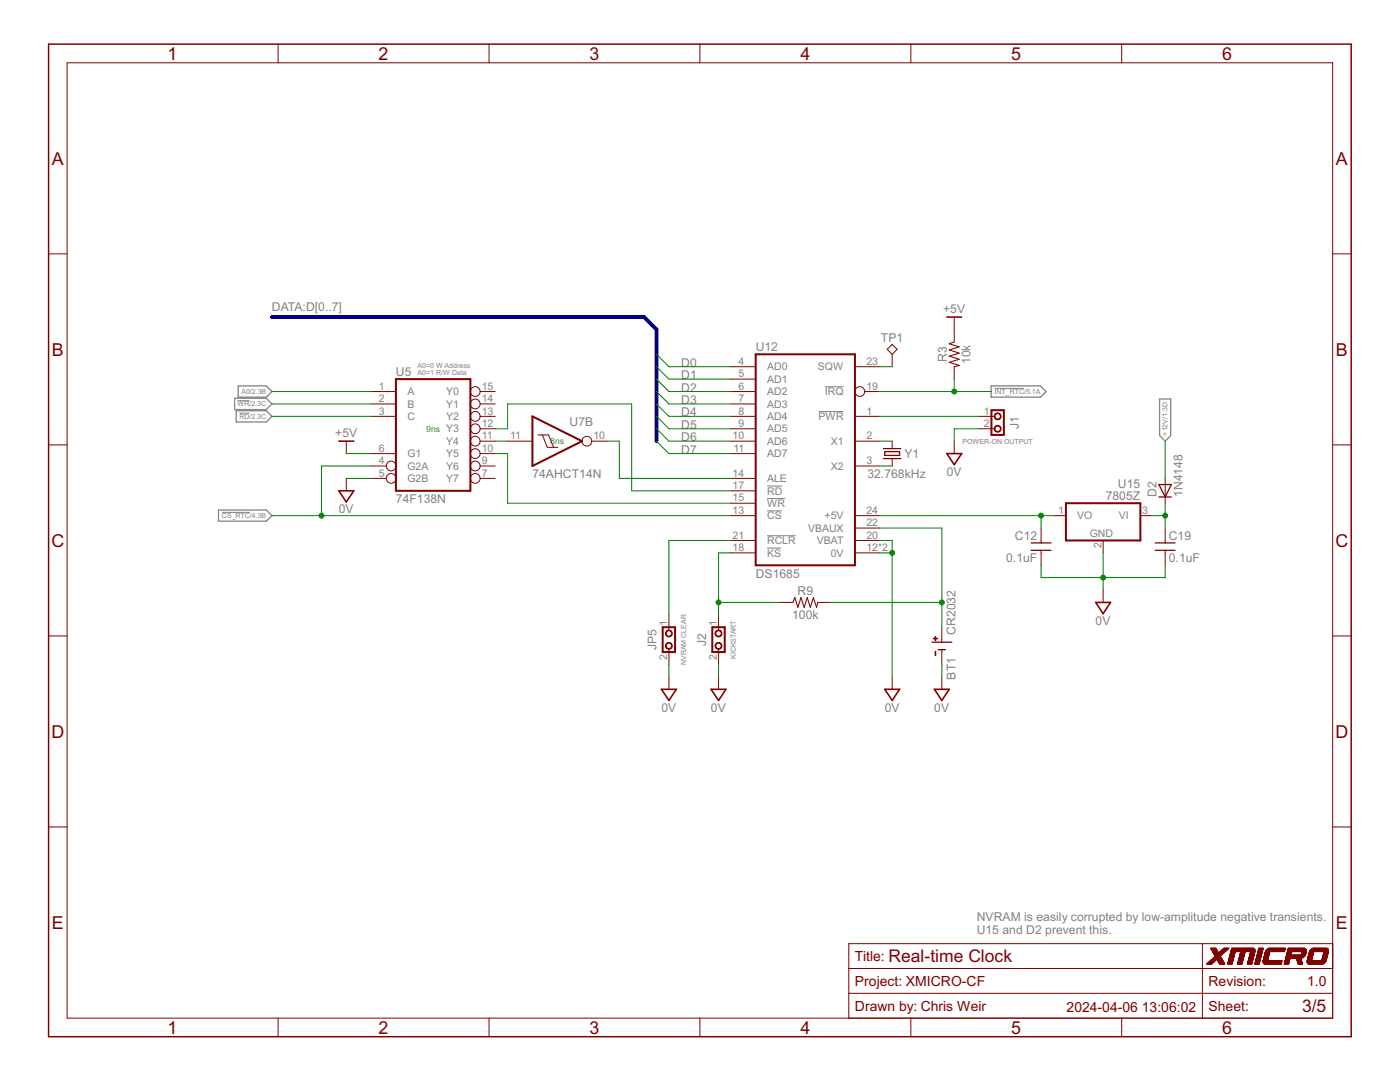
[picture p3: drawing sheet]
<svg xmlns="http://www.w3.org/2000/svg" width="279mm" height="216mm" viewBox="0 0 279 216" stroke-linecap="round" stroke-linejoin="round" font-family="sans-serif">
<path d="M47.4 80h2.4M164.6 77.2h3.8M198.5 77.5h5.9M47.8 82.4h2M153.1 97h3M153.1 99.5h3.6M163.4 82.1h5M44.3 102.2h5.6M153.1 106.9h5.7M153.1 109.4h2.8M153.1 101.9h2.9" fill="none" stroke="#808080" stroke-width=".2"/>
<path d="M46.8 79.5h6.3l1.2 1.1-1.2 1.1h-6.3zM47.5 77h5.6l1.2 1.1-1.2 1.1h-5.6zM197.8 77h9.8l1.2 1.1-1.2 1.1h-9.8zM231.4 79.6h2.2v7.3l-1.1 1.1-1.1-1.1zM47.1 82h6l1.2 1.1-1.2 1.1h-6zM43.6 101.8h9.5l1.2 1.1-1.2 1.1h-9.5z" fill="none" stroke="#808080" stroke-width=".25"/>
<g fill="none" stroke="#800000" stroke-width=".2">
<path d="M13.4 12.5h252.6v190.7h-252.6zM55.5 8.8v3.7M97.6 8.8v3.7M139.7 8.8v3.7M181.8 8.8v3.7M223.9 8.8v3.7M9.7 50.7h3.7M266 50.7h3.7M74.1 78.1h4.9M95.8 78.1h3M145.9 73.2h4.9M145.9 75.6h4.9"/>
<path d="M145.9 78.1h4.9M170.6 73.2h5M172.6 78.1h3M177.1 69.7l1-1 .9 1-.9 1zM178.1 70.7v2.5M190.4 63.3v4.9M190.4 73.2v2.4M9.7 88.8h3.7M69.1 88v2.5M69.1 95.5v2.4M74.1 93h3M74.1 80.6h4.9"/>
<path d="M74.1 83.1h4.9M74.1 90.5h4.9M74.1 95.5h3M95.8 93h3M95.8 88h3M95.8 80.6h3M95.8 83.1h3M95.8 85.6h3M95.8 90.5h3M95.8 95.5h3M101.3 88h5M107.4 86.8h2.1l1 2.5"/>
<path d="M108.2 86.8l1 2.5h2.1M118.1 88h3M145.9 88h4.9M145.9 80.6h4.9M145.9 83.1h4.9M145.9 85.6h4.9M145.9 90.5h4.9M145.9 97.9h4.9M145.9 95.5h4.9M170.6 93h5M170.6 88h5M170.6 83.1h5"/>
<path d="M178.1 88v1.5M178.1 91.5v1.5M190.4 88v2.5M195.4 83.1h3.1M195.4 85.6h3.1M232.5 95.5v4.9M266 88.8h3.7M145.9 107.8h4.9M145.9 102.9h4.9M145.9 110.3h4.9M145.9 100.4h4.9M170.6 107.8h5"/>
<path d="M170.6 105.4h5M170.6 102.9h5M170.6 110.3h5M207.8 105.4v2.9M207.8 109.8v3M210.2 102.9h2.5M220.2 107.8v2.5M220.2 117.7v2.5M227.6 102.9h2.5M232.5 105.4v2.9M232.5 109.8v3M9.7 126.9h3.7"/>
<path d="M133.5 122.7v3.1M133.5 129.5v3.1M133.5 135.1v2.4M143.4 122.7v3.1M143.4 129.5v3.1M143.4 135.1v2.4M155.8 120.2h2.4M163.2 120.2h2.5M178.1 135.1v2.4M188 125.2v2.9M188 129.6v3M188 135.1v2.4"/>
<path d="M266 126.9h3.7M9.7 165h3.7M266 165h3.7M169.4 193.3h96.6M169.4 198.2h96.6M240 188.3v14.9M241.6 189.2l1.1 .1M241.7 189.3h1M241.7 189.4h1.1M241.8 189.4h1M241.8 189.5h1M241.9 192.3h-1"/>
<path d="M241.9 189.6h1M241.9 191.4h2M241.9 189.7h1M241.9 189.7l1.1 .1M242 192.2l-1 .1M242 191.3h1.8M242 189.8h1M242 189.8l1 .1M242 192.2h-1M242 189.9h1M242 192.1l-.9 .1M242 189.9h1.1"/>
<path d="M242.1 191.3h1.7M242.1 190h1M242.1 190l1 .1M242.1 192.1h-1M242.1 191.2h1.7M242.1 190.1h1M242.1 190.1h1.1M242.2 192h-1M242.2 191.2h1.5M242.2 190.2h2M242.2 191.1h1.5M242.2 190.2h1.9"/>
<path d="M242.2 190.3h1.9M242.3 191.9l-1 .1M242.3 191.1h1.4M242.3 190.4h1.7M242.3 191.9h-1M242.3 191h1.3M242.4 191.8l-1 .1M242.4 190.5h1.4M242.4 190.9h1.2M242.4 191.8h-1M242.5 190.7h1.1M242.5 191.7h-1"/>
<path d="M242.5 190.9h1.1M242.5 190.8h1M242.5 191.7h-.9M242.6 191.6h-1M242.6 189.2l.6 1 1.1-1h.9l-1.7 1.6M242.6 191.6h-.9M242.7 189.2h-1.1l.9 1.6-1.7 1.6h1M242.7 191.5l-1 .1M242.8 191.5h-1M242.8 191.4l-.9 .1M242.9 191.4l1 .1M242.9 191.5h1"/>
<path d="M243 191.5l1 .1M243 191.6h1M243 191.7h1.1M243.1 191.7h1M243.1 191.8h1M243.1 191.8l1 .1M243.1 191.9h1.1M243.2 191.9l1 .1M243.2 192h1M243.2 192.1h1.1M243.3 192.1l1 .1M243.3 192.2h1"/>
<path d="M243.3 192.2l1.1 .1M243.4 192.3h1M243.5 190.8l.9 1.6h-1l-.5-1-1.1 1M243.6 190.7l-1.1 .1M243.7 190.6h-1.3M243.9 190.5h-1.5M243.9 190.4l-1.6 .1M244 190.3l-1.7 .1M244.2 190.1l-1 .1M244.3 190.1h-1M244.3 190l-.9 .1M244.4 190h-1"/>
<path d="M244.5 189.9h-1M244.6 189.8l-1 .1M244.6 189.8h-1M244.7 189.7l-1 .1M244.7 189.7h-1M244.8 189.6l-1 .1M244.9 189.6h-1.1M244.9 189.5h-1M244.9 189.5h-.9M245 189.4l-1 .1M245 192.3h.9M245 189.4h-.9"/>
<path d="M245.1 192.1h.8M245.1 192h.9M245.1 189.3l-1 .1M245.1 191.9h.9M245.2 191.8h.8M245.2 191.7h.8M245.2 189.3h-1M245.2 191.6h.9M245.2 189.2l-1 .1M245.2 191.5h.9M245.3 191.4h.8M245.3 191.3h.8"/>
<path d="M245.3 191.2h.9M245.3 191.1h.9M245.4 191h.8M245.4 190.9h.9M245.4 190.8h.9M245.4 190.7h.9M245.4 190.6h.9M245.5 190.6h.8M245.5 190.5h.9M245.5 190.3h.9M245.6 190.2h.8M245.6 190.1h.9"/>
<path d="M245.6 190h.9M245.6 189.9h.9M245.7 189.8h4.7M245.7 189.7h4.7M245.7 189.6h4.7M245.7 189.5h4.7M245.8 189.4l4.6 .1M245.8 189.4h4.6M245.8 189.3l4.6 .1M245.8 189.3h4.5M245.8 189.3h4.4M245.9 192.3h-.9"/>
<path d="M245.9 192.2l-.9 .1M245.9 192.2h-.9M246 192.1h-.9M246 191.9h-.9M246 191.8l-.8 .1M246.1 191.7h-.9M246.1 191.5h-.9M246.1 191.4l-.9 .1M246.2 191.2h-.9M246.2 191.1h-.9M246.3 190.8h-.9M246.3 190.7h-.9"/>
<path d="M246.4 190.5l-.9 .1M246.4 190.4l-.9 .1M246.4 190.4h-.9M246.4 190.3h-.9M246.5 190.1h-.9M246.5 190l-.9 .1M247 192.3h.9M247 192.2h.9M247 192.1h.9M247.1 192h.8M247.1 191.9h.9M247.1 191.8h.9"/>
<path d="M247.1 191.7h.9M247.2 191.6h.8M247.2 191.6h.9M247.2 191.5h.9M247.2 191.4h.9M247.2 191.3h.9M247.3 191.3h.8M247.3 191.2h.8M247.3 191.2h.9M247.3 191.1h.9M247.3 191h.9M247.4 190.9h.8"/>
<path d="M247.4 190.8h.8M247.4 190.8h.9M247.4 190.6h.9M247.5 190.5h.8M247.5 190.4h.8M247.5 190.4h.9M247.5 190.2h.9M247.6 190.1h.8M247.6 190h.9M247.6 189.9h.9M247.6 189.9l-.6 2.5h.8l.7-2.5M247.9 192.2h-.9"/>
<path d="M247.9 192.1h-.8M248 191.9l-.9 .1M248 191.8l-.9 .1M248 191.7h-.8M248.1 191.5l-.9 .1M248.1 191.4l-.9 .1M248.2 191.2h-.9M248.2 191l-.9 .1M248.3 190.8h-.9M248.3 190.7h-.9M248.3 190.5l-.8 .1M248.4 190.4h-.9"/>
<path d="M248.4 190.3h-.9M248.4 190.1h-.8M248.5 190l-.9 .1M249 192.3h.8M249 192.2h.9M249 192.1h.9M249 192h.9M249.1 191.9h.8M249.1 191.8h.8M249.1 191.8h.9M249.1 191.7h.9M249.1 191.6h.9"/>
<path d="M249.2 191.6h.8M249.2 191.5h.8M249.2 191.4h.8M249.2 191.4h.9M249.2 191.3h.9M249.3 191.2h.8M249.3 191h.8M249.3 190.9h.9M249.4 190.8h.8M249.4 190.6h.9M249.4 190.5h.9M249.4 190.4h.9"/>
<path d="M249.5 190.4h.8M249.5 190.2h.9M249.5 190.1h.9M249.6 190.1h.8M249.6 190h.8M249.6 189.9h.8M249.6 189.9l-.7 2.5h.9l.6-2.4M249.9 192.2h-.9M249.9 192.1l-.9 .1M249.9 192h-.9M250 191.7h-.9M250.1 191.3h-.9"/>
<path d="M250.1 189.2l.2 .1M250.1 189.2h-4.3l-.8 3.2h.9l.6-2.5M250.1 191.2l-.9 .1M250.1 191.1h-.8M250.2 191h-.9M250.2 190.9h-.9M250.2 190.8l-.9 .1M250.3 190.7h-.9M250.3 190.6h-.9M250.3 189.3l.1 .2M250.4 190.3h-.9M250.4 190.2h-.9"/>
<path d="M250.4 192.3h.9M250.4 189.5v.1M250.4 189.9h-4.8M250.4 189.6v.2M250.4 189.8v.2M250.5 192.2h.8M250.5 192.1h.9M250.5 192h.9M250.5 191.9h.9M250.6 191.7h.8M250.6 191.7h.9M250.6 191.6h.9"/>
<path d="M250.7 191.5h.8M250.7 191.3h.8M250.7 191.3h.9M250.7 191.2h.9M250.7 191.1h.9M250.8 191.1h.8M250.8 190.9h.9M250.8 190.8h.9M250.8 190.7h.9M250.9 190.6h.8M250.9 190.5h.9M251 190.3h.8"/>
<path d="M251 190.2h.8M251 190.1h.9M251.1 189.9h.8M251.1 189.8h.8M251.1 189.7h.9M251.2 189.5h.8M251.2 189.4h.9M251.2 189.3h.9M251.2 189.2h.9M251.3 192.4h-.9l.8-3.2h.9l-.8 3.2M251.3 192.3h-.9M251.4 192.1l-.9 .1"/>
<path d="M251.4 191.9h-.9M251.4 191.8h-.8M251.5 191.6h-.9M251.5 191.5l-.9 .1M251.5 191.5h-.8M251.5 191.4h-.8M251.6 191.2h-.9M251.6 191.1l-.9 .1M251.7 191h-.9M251.7 190.9h-.9M251.7 190.8h-.9M251.7 190.7l-.9 .1"/>
<path d="M251.8 190.5h-.9M251.8 190.4h-.9M251.8 190.2h-.8M251.9 190.1h-.9M251.9 190h-.9M251.9 189.8h-.8M252 189.7l-.9 .1M252 189.6h-.9M252.1 189.4h-.9M252.1 191.9h3.7M252.1 191.8h3.7M252.1 191.7h3.7"/>
<path d="M252.1 189.3l-.9 .1M252.1 192v.1M252.1 191.8v.2M252.1 191.7h3.7l-.1 .7h-3.3M252.1 192.1h3.7M252.1 192h3.7M252.1 191.6h.9M252.1 192.1l.2 .2M252.1 191.7v.1M252.1 191.5h.9M252.1 191.6v.1M252.1 192.1h3.6"/>
<path d="M252.2 192.2h3.5M252.2 191.4h.8M252.2 191.3h.8M252.2 191.2h.9M252.2 191.1h.9M252.2 192.3h3.5M252.2 191h.9M252.3 191h.8M252.3 192.3h3.4M252.3 190.9h.9M252.3 190.8h.9M252.3 190.7h.9"/>
<path d="M252.3 192.3l.1 .1M252.3 190.6h.9M252.4 190.5h.8M252.4 190.5h.9M252.4 190.4h.9M252.4 192.4h.1M252.4 190.3h.9M252.5 190.2h.8M252.5 190.1h.8M252.5 190.1h.9M252.5 190h.9M252.5 190l-.4 1.6"/>
<path d="M252.6 189.9l-.1 .1M252.6 189.8h3.7M252.6 189.7h3.8M252.6 189.7v.2M252.7 189.7h3.7M252.8 189.5h3.6M252.9 189.4l.3-.2h3.3l-.2 .7h-3.8M252.9 189.4l-.3 .3M252.9 189.4h3.6M253 191.6h-.9M253 189.3h3.5M253 191.3h-.8"/>
<path d="M253.1 191.2h-.9M253.1 191.1h-.9M253.1 189.3h3.4M253.2 190.9h-.9M253.2 190.8l-.9 .1M253.2 190.7h-.9M253.2 190.6h-.9M253.3 190.4l-.9 .1M253.3 190.3h-.9M253.3 190.2h-.8M253.4 189.9h-.9M253.4 189.9l-.5 1.8"/>
<path d="M255.8 192h-3.7M255.8 191.9l-3.7 .1M255.8 191.8l-3.7 .1M256.3 192.3h.9M256.3 192.2h.9M256.3 192.1h.9M256.3 189.8h-3.7M256.4 189.7l-3.8 .1M256.4 192h.8M256.4 191.9h.9M256.4 189.6h-3.7M256.4 191.8h.9"/>
<path d="M256.4 189.5h-3.6M256.5 191.7h.8M256.5 191.6h.8M256.5 191.5h.9M256.5 191.4h.9M256.6 191.3h.8M256.6 191.2h.9M256.8 190.6h3.7M256.8 190.5h3.7M256.8 190.5h.9M256.8 190.4h.9M256.8 190.3h.9"/>
<path d="M256.9 190.2h.8M256.9 190.1h.8M256.9 190h.9M256.9 189.9h.9M256.9 189.9h3.8M257 189.8h3.7M257 189.7h3.7M257 189.6h3.7M257 189.5h3.7M257.1 189.4h3.5M257.1 189.3l3.5 .1M257.1 189.3h3.4"/>
<path d="M257.1 189.2l3.3 .1M257.1 189.2l-.8 3.2h.9l.3-1.2M257.1 189.2h3.3M257.1 189.2l.7 .7-.2 .7M257.2 192.3h-.9M257.2 192.2l-.9 .1M257.2 192.1h-.8M257.3 192h-.9M257.3 191.8l-.9 .1M257.3 191.7h-.8M257.4 191.6h-.9M257.7 190.3l-.9 .1"/>
<path d="M257.8 190.1h-.9M257.8 190h-.9M258.7 191.2h.9M258.7 191.3h.9M258.8 191.4h.8M258.8 191.4l.9 .1M258.8 191.5h.9M258.8 191.5l.9 .1M258.8 191.6h.9M258.9 191.7h.8M258.9 191.7h.9M258.9 191.8h.9"/>
<path d="M258.9 191.8l.9 .1M259 191.9h.8M259 192h.8M259 192h.9M259 192.1h.9M259 192.1l.9 .1M259.1 192.2h.8M259.1 192.3h.8M259.1 192.3h.9M259.7 190.5h.8M259.7 190.4h.9M259.7 191.2h-.2l.5 1.2h-.9l-.4-1.2"/>
<path d="M259.7 191.2h-3.1M259.8 190.3h.8M259.8 190.2h.8M259.8 190.1h.8M259.8 190h.9M259.8 189.9h.9M259.9 189.9l-.2 .7M259.9 191.1l-.2 .1M259.9 191.1l-3.3 .1M260 191.1h-3.4M260.1 191l-3.5 .1M260.2 191h-3.6"/>
<path d="M260.2 190.9h-3.5M260.3 190.9h-3.6M260.3 190.8l-3.6 .1M260.3 190.8h-3.6M260.4 190.7l-3.7 .1M260.4 189.2l.2 .2M260.4 190.7h-3.7M260.5 190.6h-3.7M260.6 190.5l-.7 .6M260.6 190.4h-.9M260.6 190.4v.1M260.6 190.3l-.9 .1"/>
<path d="M260.6 189.4l.1 .1M260.6 189.4l-3.6 .1M260.7 190.1h-.9M260.7 189.5v.2M260.7 189.5h-3.7M260.7 190l-.1 .4M260.7 189.8l-3.8 .1M260.7 189.7h-3.7M260.7 189.7v.1M260.7 189.8v.2M260.9 191.9v.1M260.9 192h3.5"/>
<path d="M260.9 191.8h3.7M260.9 191.7h3.7M260.9 191.7v.2M260.9 192v.1M260.9 191.6h.8M260.9 191.6v.1M260.9 191.5h.9M260.9 192.1v.1M260.9 192.2l.1 .1M261 192.2h3.2M261 191.3h.8M261 191.2h.9"/>
<path d="M261 192.3h3.2M261 191.1h.9M261 192.3h.1M261.1 190.9h.8M261.1 192.3h3M261.1 192.3l.1 .1M261.1 190.8h.9M261.1 190.6h.9M261.2 192.4h2.7M261.2 190.5h.8M261.2 190.4h.8M261.2 190.4h.9"/>
<path d="M261.3 190.2h.8M261.3 190.1h.8M261.3 190h.8M261.3 190h.9M261.3 190l-.4 1.6M261.3 189.9h.9M261.4 189.9h3.7M261.4 189.8l-.1 .2M261.4 189.7h3.7M261.5 189.7l-.1 .1M261.5 189.6h3.6M261.6 189.5h3.5"/>
<path d="M261.7 191.6h-.8M261.7 189.4h3.3M261.8 191.5l-.9 .1M261.8 191.4h-.9M261.8 189.3h3.2M261.9 191.2h-.9M261.9 191.1l-.9 .1M261.9 191h-.9M261.9 189.3h3M262 190.8h-.9M262 190.7l-.9 .1M262 190.7h-.9"/>
<path d="M262 190.6h-.8M262.1 190.3l-.9 .1M262.1 189.2h2.6M262.1 190.3h-.9M262.1 190.2h-.8M262.1 189.2l-.3 .1-.3 .4M262.3 189.2l-.6 2.5M263.8 191.6h.8M263.8 191.6h.9M263.8 191.5h.9M263.8 191.4h.9M263.9 191.3h.8"/>
<path d="M263.9 191.3h.9M263.9 191.2h.9M263.9 191.1h.9M263.9 191h.9M264 190.9h.8M264 190.9h.9M264 190.8h.9M264 190.7h.9M264.1 190.6h.8M264.1 190.5h.8M264.1 192.3l-.2 .1M264.1 190.4h.9"/>
<path d="M264.1 190.3h.9M264.2 190.2h.8M264.2 190.1h.8M264.2 190h.9M264.2 189.9h.9M264.3 189.9l-.5 1.8M264.3 192.2h-3.4M264.3 192.1l-3.4 .1M264.4 192.1h-3.5M264.5 192h-3.6M264.5 191.9l-3.6 .1M264.5 191.9l-.4 .4"/>
<path d="M264.5 191.9h-3.6M264.6 191.8h-3.7M264.6 191.7h-3.7M264.7 191.6l-.2 .3M264.7 191.5l-.9 .1M264.7 189.2l.2 .1M264.7 191.4h-.8M264.8 191.2l-.9 .1M264.8 191.1l-.9 .1M264.8 191h-.8M264.9 190.9h-.9M264.9 189.3h.1"/>
<path d="M264.9 190.7l-.9 .1M265 190.5h-.9M265 189.3v.1M265 190.4h-.9M265 189.4h-3.3M265 189.4l.1 .1M265.1 190.1h-.9M265.1 189.5v.2M265.1 190h-.9M265.1 189.5h-3.5M265.1 190l-.4 1.6M265.1 189.9h-3.8"/>
<path d="M265.1 189.8h-3.7M265.1 189.7h-3.6M265.1 189.6l-3.6 .1M265.1 189.8v.2M265.1 189.7v.1M266 188.3h-96.6v14.9M55.5 203.2v3.7M97.6 203.2v3.7M139.7 203.2v3.7M181.8 203.2v3.7M223.9 203.2v3.7"/>
<circle cx="94.8" cy="78.1" r=".97"/>
<circle cx="171.6" cy="78.1" r=".97"/>
<circle cx="78.1" cy="95.5" r=".97"/>
<circle cx="78.1" cy="93" r=".97"/>
<circle cx="94.8" cy="90.5" r=".97"/>
<circle cx="94.8" cy="93" r=".97"/>
<circle cx="94.8" cy="95.5" r=".97"/>
<circle cx="94.8" cy="88" r=".97"/>
<circle cx="94.8" cy="85.6" r=".97"/>
<circle cx="94.8" cy="83.1" r=".97"/>
<circle cx="94.8" cy="80.6" r=".97"/>
<circle cx="117.1" cy="88" r=".97"/>
</g>
<path d="M176.3 89.5h3.5M176.3 91.5h3.5M176.6 90.1h2.9v.8h-2.9zM231.3 96.7h2.5l-1.3 2.5zM231.3 99.2h2.5M205.8 108.3h3.9M205.8 109.8h3.9M230.5 108.3h4M230.5 109.8h4M186 128.1h3.9M187.2 129.6h1.5" fill="none" stroke="#800000" stroke-width=".25"/>
<g fill="#800000" stroke="#800000" stroke-width=".2">
<path d="M186.3 127.4h.8v.1h-.8z"/>
<path d="M186.6 127h.2v.8h-.2z"/>
<path d="M186.6 130h.2v.8h-.2z"/>
</g>
<path d="M79 75.6h14.9v22.3h-14.9zM150.8 70.7h19.8v42.1h-19.8zM106.3 83.1l9.9 4.9-9.9 5zM197.9 81.9h2.4v4.9h-2.4zM212.7 100.4h14.9v7.4h-14.9zM132.2 125.2h2.5v4.9h-2.5zM142.2 125.2h2.4v4.9h-2.4z" fill="none" stroke="#800000" stroke-width=".4"/>
<path d="M189 63.3h2.9M67.6 97.9h3l-1.5 2.3zM67.6 88h3M189 90.5h2.9l-1.5 2.2zM132 137.5h3l-1.5 2.3zM141.9 137.5h3l-1.5 2.3zM176.6 137.5h2.9l-1.4 2.3zM186.5 137.5h2.9l-1.4 2.3zM218.7 120.2h2.9l-1.4 2.2z" fill="none" stroke="#800000" stroke-width=".32"/>
<g fill="#800000" stroke="#800000" stroke-width=".2">
<path d="M133 128.4a.69 .69 0 0 1 1.1 .1 .69 .69 0 0 1-.4 1.1 .69 .69 0 0 1-.9-.7h.1a.55 .55 0 0 1 .9-.5 .55 .55 0 0 1 .1 .9 .55 .55 0 0 1-.9-.2l-.1-.2h-.1z" fill-rule="evenodd"/>
<path d="M133 126a.69 .69 0 0 1 1.1 0 .69 .69 0 0 1-.4 1.1 .69 .69 0 0 1-.9-.7h.1a.55 .55 0 0 1 .9-.5 .55 .55 0 0 1 .1 1 .55 .55 0 0 1-.9-.3l-.1-.2h-.1z" fill-rule="evenodd"/>
<path d="M198.6 82.6a.69 .69 0 0 1 1.1 .1 .69 .69 0 0 1-.4 1 .69 .69 0 0 1-.9-.6h.2a.55 .55 0 0 1 .8-.5 .55 .55 0 0 1 .1 .9 .55 .55 0 0 1-.9-.2v-.2h-.2z" fill-rule="evenodd"/>
<path d="M198.6 85.1a.69 .69 0 0 1 1.1 0 .69 .69 0 0 1-.4 1.1 .69 .69 0 0 1-.9-.6h.2a.55 .55 0 0 1 .8-.5 .55 .55 0 0 1 .1 .9 .55 .55 0 0 1-.9-.3v-.1h-.2z" fill-rule="evenodd"/>
<path d="M142.9 128.4a.69 .69 0 0 1 1.1 .1 .69 .69 0 0 1-.4 1 .69 .69 0 0 1-.9-.6h.2a.55 .55 0 0 1 .8-.5 .55 .55 0 0 1 .1 .9 .55 .55 0 0 1-.9-.2v-.2h-.2z" fill-rule="evenodd"/>
<path d="M142.9 126a.69 .69 0 0 1 1.1 0 .69 .69 0 0 1-.4 1 .69 .69 0 0 1-.9-.6h.2a.55 .55 0 0 1 .8-.5 .55 .55 0 0 1 .1 1 .55 .55 0 0 1-.9-.3v-.2h-.2z" fill-rule="evenodd"/>
</g>
<path d="M190.4 68.2l-1 .4 2 .6-2 .6 2 .7-2 .6 2 .6-2 .6 2 .6-1 .3M158.2 120.2l.4-1 .6 2 .7-2 .6 2 .6-2 .6 2 .6-2 .7 2 .2-1" fill="none" stroke="#800000" stroke-width=".21"/>
<path d="M9.7 8.8h260v198.1h-260z" fill="none" stroke="#800000" stroke-width=".3"/>
<path d="M54.3 63.3h74.2l2.5 2.4v22.3" fill="none" stroke="#000080" stroke-width=".76"/>
<g fill="none" stroke="#008000" stroke-width=".2">
<path d="M54.3 78.1h19.8M131 78.1l2.5 2.5h12.4M131 75.6l2.5 2.5h12.4M131 70.7l2.5 2.5h12.4M131 73.2l2.5 2.4h12.4M175.6 78.1h22.3M175.6 73.2h2.5M190.4 75.6v2.5M54.3 83.1h19.8M54.3 80.6h19.8M69.1 95.5h5M69.1 90.5h5"/>
<path d="M74.1 93h-9.9v9.9M98.8 85.6h2.5v-5h24.8v17.3h19.8M98.8 88h2.5M98.8 90.5h2.5v9.9h44.6M121.1 88h2.5v7.5h22.3M131 83.1l2.5 2.5h12.4M131 80.6l2.5 2.5h12.4M131 85.6l2.5 2.4h12.4M131 88l2.5 2.5h12.4M175.6 83.1h19.8M175.6 93h2.5M175.6 88h2.5"/>
<path d="M195.4 85.6h-5v2.4M232.5 88v7.5M54.3 102.9h91.6M145.9 107.8h-12.4v14.9M145.9 110.3h-2.5v12.4M175.6 110.3h2.5M175.6 107.8h2.5v27.3M175.6 105.4h12.4v19.8M175.6 102.9h34.6M207.8 112.8v2.5h24.7v-2.5M207.8 102.9v2.5M220.2 110.3v7.4"/>
<path d="M230.1 102.9h2.4M232.5 100.4v5M133.5 132.6v2.5M143.4 132.6v2.5M143.4 120.2h12.4M165.7 120.2h22.3M188 132.6v2.5"/>
</g>
<g fill="#008000" stroke="#008000" stroke-width=".2">
<circle cx="178.1" cy="110.3" r=".49"/>
<circle cx="220.2" cy="115.3" r=".49"/>
<circle cx="190.4" cy="78.1" r=".49"/>
<circle cx="64.2" cy="102.9" r=".49"/>
<circle cx="143.4" cy="120.2" r=".49"/>
<circle cx="207.8" cy="102.9" r=".49"/>
<circle cx="232.5" cy="102.9" r=".49"/>
<circle cx="188" cy="120.2" r=".49"/>
</g>
<g font-size="4" fill="#800000">
<text x="33.5" y="11.9">1</text>
<text x="75.5" y="11.9">2</text>
<text x="117.6" y="11.9">3</text>
<text x="159.7" y="11.9">4</text>
<text x="201.8" y="11.9">5</text>
<text x="243.9" y="11.9">6</text>
<text x="10.4" y="32.9">A</text>
<text x="266.6" y="32.9">A</text>
<text x="10.4" y="71">B</text>
<text x="266.6" y="71">B</text>
<text x="10.3" y="109.1">C</text>
<text x="266.5" y="109.1">C</text>
<text x="10.3" y="147.2">D</text>
<text x="266.5" y="147.2">D</text>
<text x="10.4" y="185.4">E</text>
<text x="266.6" y="185.4">E</text>
<text x="33.5" y="206.3">1</text>
<text x="75.5" y="206.3">2</text>
<text x="117.6" y="206.3">3</text>
<text x="159.7" y="206.3">4</text>
<text x="201.8" y="206.3">5</text>
<text x="243.9" y="206.3">6</text>
</g>
<g font-size="3.9" fill="#800000">
<text x="177.3" y="192">Real-time Clock</text>
<text x="259.8" y="201.9">3/5</text>
</g>
<g font-size="3.1" fill="#800000">
<text x="170.6" y="191.8">Title:</text>
<text x="170.6" y="196.7">Project: XMICRO-CF</text>
<text x="241.2" y="196.7">Revision:</text>
<text x="260.8" y="196.7">1.0</text>
<text x="170.6" y="201.7">Drawn by: Chris Weir</text>
<text x="212.9" y="201.9">2024-04-06</text>
<text x="227.9" y="201.9">13:06:02</text>
<text x="241.2" y="201.7">Sheet:</text>
</g>
<g font-size="2.7" fill="#808080">
<text x="54.3" y="62">DATA:D[0..7]</text>
<text x="188.2" y="62.5">+5V</text>
<text x="150.8" y="70.1">U12</text>
<text x="175.8" y="68.2">TP1</text>
<text x="79" y="75">U5</text>
<text x="136" y="73.2">D0</text>
<text x="136" y="75.7">D1</text>
<text x="189" y="72.3" transform="rotate(-90 189 72.3)">R3</text>
<text x="193.7" y="72.7" transform="rotate(-90 193.7 72.7)">10k</text>
<text x="136" y="78.1">D2</text>
<text x="136" y="80.6">D3</text>
<text x="136" y="83.1">D4</text>
<text x="66.9" y="87.3">+5V</text>
<text x="113.7" y="84.9">U7B</text>
<text x="136" y="85.6">D5</text>
<text x="136" y="88">D6</text>
<text x="203.3" y="85.6" transform="rotate(-90 203.3 85.6)">J1</text>
<text x="106.3" y="95.5">74AHCT14N</text>
<text x="136" y="90.5">D7</text>
<text x="173.1" y="95.5">32.768kHz</text>
<text x="180.5" y="91.4">Y1</text>
<text x="188.9" y="95">0V</text>
<text x="79" y="100.4">74F138N</text>
<text x="220.7" y="99.8">7805Z</text>
<text x="223.1" y="97.3">U15</text>
<text x="230.8" y="99.2" transform="rotate(-90 230.8 99.2)">D2</text>
<text x="236" y="99.2" transform="rotate(-90 236 99.2)">1N4148</text>
<text x="67.6" y="102.4">0V</text>
<text x="202.6" y="107.8">C12</text>
<text x="233.3" y="107.8">C19</text>
<text x="200.8" y="112">0.1uF</text>
<text x="233.3" y="112">0.1uF</text>
<text x="150.8" y="115.3">DS1685</text>
<text x="159.2" y="118.7">R9</text>
<text x="158.1" y="123.4">100k</text>
<text x="218.6" y="124.7">0V</text>
<text x="131" y="129.8" transform="rotate(-90 131 129.8)">JP5</text>
<text x="140.9" y="128.9" transform="rotate(-90 140.9 128.9)">J2</text>
<text x="190.7" y="126.7" transform="rotate(-90 190.7 126.7)">CR2032</text>
<text x="190.7" y="135.6" transform="rotate(-90 190.7 135.6)">BT1</text>
<text x="132" y="142">0V</text>
<text x="141.9" y="142">0V</text>
<text x="176.6" y="142">0V</text>
<text x="186.5" y="142">0V</text>
<text x="194.9" y="183.7">NVRAM is easily corrupted by low-amplitude negative transients.</text>
<text x="194.9" y="186.3">U15 and D2 prevent this.</text>
</g>
<g font-size="2.3" fill="#808080">
<text x="75.6" y="77.8">1</text>
<text x="96.2" y="77.8">15</text>
<text x="147.4" y="72.8">4</text>
<text x="147.4" y="75.3">5</text>
<text x="147.4" y="77.8">6</text>
<text x="153.1" y="73.9">AD0</text>
<text x="153.1" y="76.4">AD1</text>
<text x="163.2" y="73.9">SQW</text>
<text x="172.9" y="77.8">19</text>
<text x="172.9" y="72.8">23</text>
<text x="75.6" y="80.3">2</text>
<text x="75.6" y="82.7">3</text>
<text x="81.3" y="78.9">A</text>
<text x="81.3" y="81.3">B</text>
<text x="81.3" y="83.8">C</text>
<text x="89.1" y="83.8">Y2</text>
<text x="89.1" y="81.3">Y1</text>
<text x="89.1" y="78.9">Y0</text>
<text x="96.2" y="82.7">13</text>
<text x="96.2" y="80.3">14</text>
<text x="147.4" y="80.3">7</text>
<text x="147.4" y="82.7">8</text>
<text x="153.1" y="78.9">AD2</text>
<text x="153.1" y="81.3">AD3</text>
<text x="153.1" y="83.8">AD4</text>
<text x="163.4" y="83.8">PWR</text>
<text x="164.6" y="78.9">IRQ</text>
<text x="172.9" y="82.7">1</text>
<text x="196.4" y="82.7">1</text>
<text x="89.1" y="88.8">Y4</text>
<text x="89.1" y="86.3">Y3</text>
<text x="96.2" y="87.7">11</text>
<text x="96.2" y="85.2">12</text>
<text x="101.8" y="87.7">11</text>
<text x="118.4" y="87.7">10</text>
<text x="146.2" y="87.7">10</text>
<text x="147.4" y="85.2">9</text>
<text x="153.1" y="86.3">AD5</text>
<text x="153.1" y="88.8">AD6</text>
<text x="165.8" y="88.8">X1</text>
<text x="172.9" y="87.7">2</text>
<text x="196.4" y="85.2">2</text>
<text x="75.6" y="92.6">4</text>
<text x="75.6" y="95.1">5</text>
<text x="75.6" y="90.2">6</text>
<text x="81.3" y="93.7">G2A</text>
<text x="81.3" y="91.2">G1</text>
<text x="89.1" y="93.7">Y6</text>
<text x="89.1" y="91.2">Y5</text>
<text x="96.2" y="95.1">7</text>
<text x="96.2" y="92.6">9</text>
<text x="96.2" y="90.2">10</text>
<text x="146.2" y="95.1">14</text>
<text x="146.4" y="90.2">11</text>
<text x="153.1" y="91.2">AD7</text>
<text x="165.8" y="93.7">X2</text>
<text x="172.9" y="92.6">3</text>
<text x="81.3" y="96.2">G2B</text>
<text x="89.1" y="96.2">Y7</text>
<text x="146.2" y="97.6">17</text>
<text x="146.2" y="100.1">15</text>
<text x="153.1" y="98.7">RD</text>
<text x="153.1" y="101.2">WR</text>
<text x="153.1" y="96.2">ALE</text>
<text x="146.2" y="107.5">21</text>
<text x="146.2" y="102.5">13</text>
<text x="153.1" y="103.6">CS</text>
<text x="161.3" y="106.1">VBAUX</text>
<text x="164.6" y="103.6">+5V</text>
<text x="172.9" y="107.5">20</text>
<text x="172.9" y="105">22</text>
<text x="172.9" y="102.5">24</text>
<text x="211.2" y="102.5">1</text>
<text x="215" y="103.6">VO</text>
<text x="217.5" y="107.1">GND</text>
<text x="223.3" y="103.6">VI</text>
<text x="227.9" y="102.5">3</text>
<text x="146.2" y="110">18</text>
<text x="153.1" y="108.6">RCLR</text>
<text x="153.1" y="111.1">KS</text>
<text x="163" y="108.6">VBAT</text>
<text x="165.8" y="111.1">0V</text>
<text x="172.9" y="110">12*2</text>
<text x="219.8" y="109.3" transform="rotate(-90 219.8 109.3)">2</text>
<text x="133.1" y="124.8" transform="rotate(-90 133.1 124.8)">1</text>
<text x="143" y="124.8" transform="rotate(-90 143 124.8)">1</text>
<text x="133.1" y="131.6" transform="rotate(-90 133.1 131.6)">2</text>
<text x="143" y="131.6" transform="rotate(-90 143 131.6)">2</text>
</g>
<g font-size="1.9" fill="#008080">
<text x="85.1" y="86.2">9ns</text>
<text x="109.8" y="88.6">8ns</text>
</g>
<g font-size="1.6" fill="#808080">
<text x="83.3" y="73.4">A0=0 W Address</text>
<text x="83.3" y="74.9">A0=1 R/W Data</text>
<text x="47.4" y="81.1">WR/2.3C</text>
<text x="47.8" y="83.6">RD/2.3C</text>
<text x="48.2" y="78.6">A0/2.3B</text>
<text x="198.5" y="78.6">INT_RTC/5.1A</text>
<text x="192.1" y="88.5">POWER-ON OUTPUT</text>
<text x="233" y="86.9" transform="rotate(-90 233 86.9)">+12V/1.3D</text>
<text x="44.3" y="103.4">CS_RTC/4.3B</text>
<text x="146.9" y="131.5" transform="rotate(-90 146.9 131.5)">KICKSTART</text>
<text x="137" y="132.7" transform="rotate(-90 137 132.7)">NVRAM CLEAR</text>
</g>
</svg>
